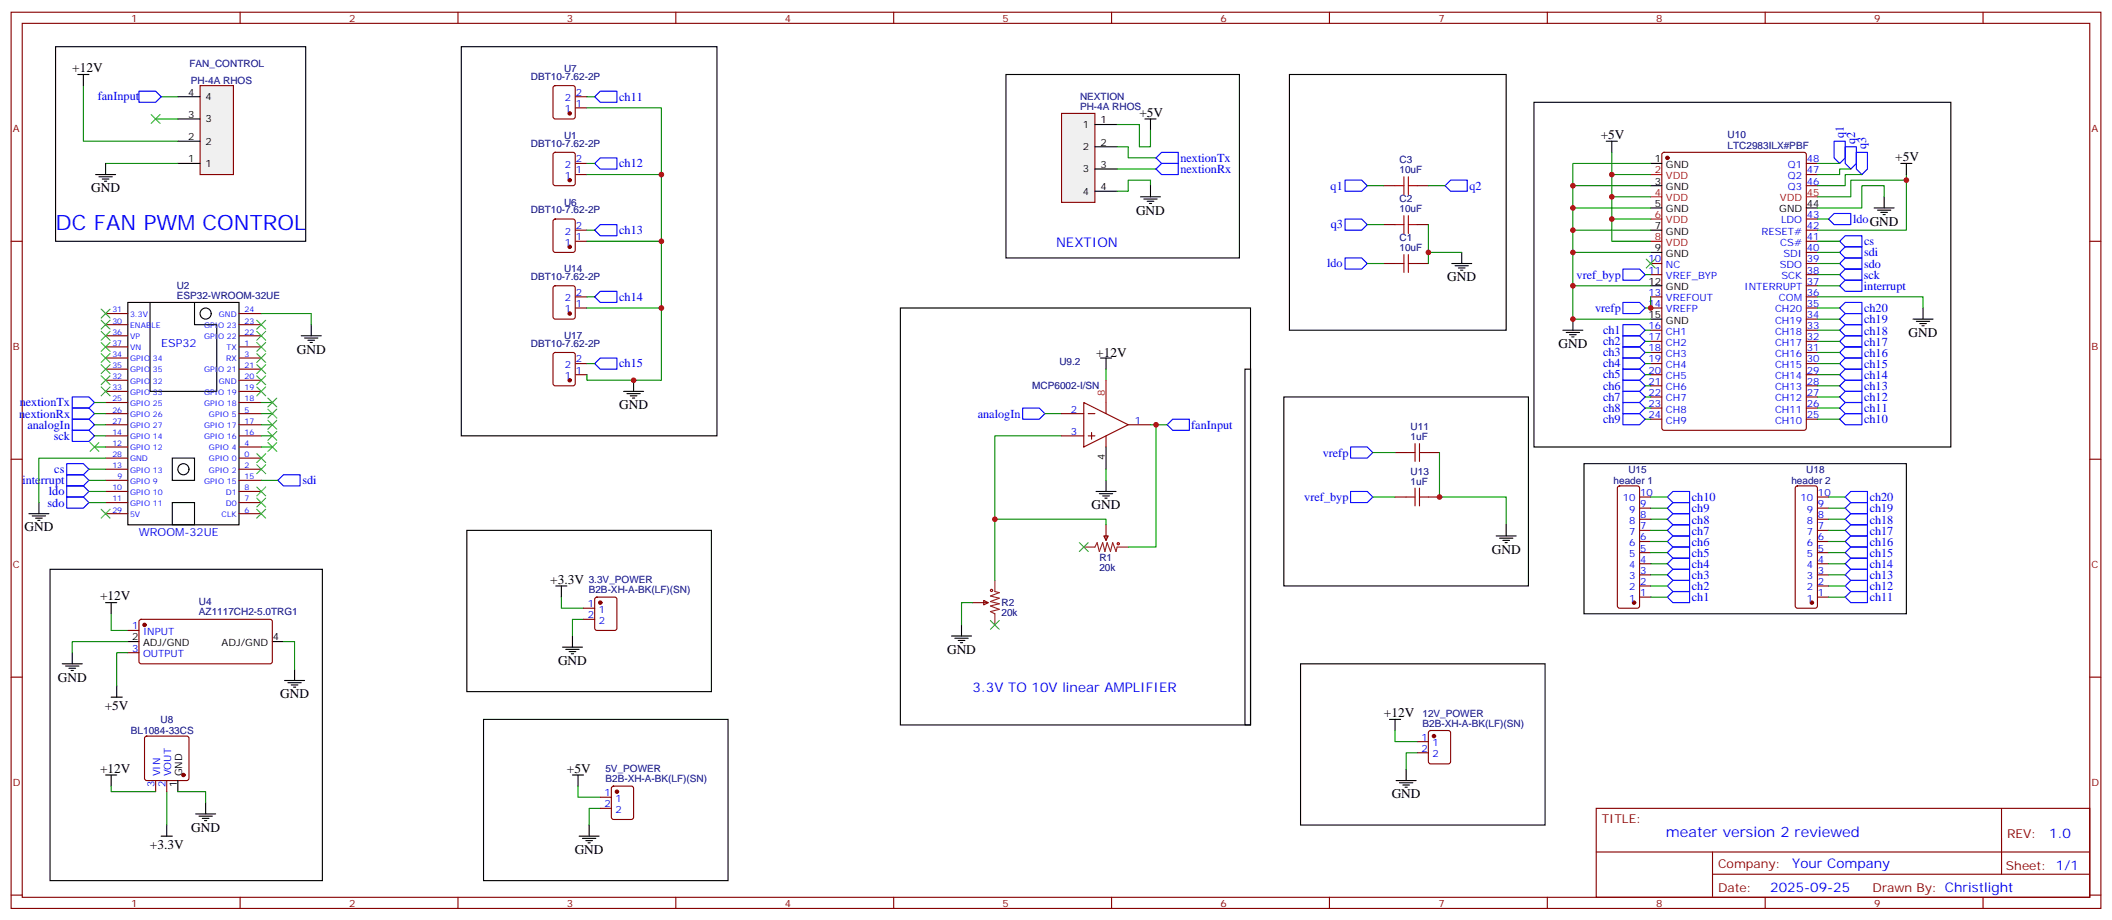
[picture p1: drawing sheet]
<svg xmlns="http://www.w3.org/2000/svg" width="670mm" height="292mm" viewBox="0 0 670 292" stroke-linecap="round" stroke-linejoin="round" font-family="sans-serif">
<g fill="none" stroke="#870000" stroke-width=".35">
<path d="M3.5 3.9h663.2v284.3h-663.2zM7.1 7.4h656.1v277.3h-656.1zM76.2 3.9v3.5M145.3 3.9v3.5M214.5 3.9v3.5M283.6 3.9v3.5M352.8 3.9v3.5M421.9 3.9v3.5M491.1 3.9v3.5M560.2 3.9v3.5M629.4 3.9v3.5M3.5 76.6h3.6"/>
<path d="M663.2 76.6h3.5M33.5 99.5h7.1M75.8 99.5h7.1M33.5 110.1h7.1M33.5 106.5h7.1M33.5 117.1h7.1M33.5 113.6h7.1M33.5 103h7.1M75.8 110.1h7.1M75.8 106.5h7.1M75.8 117.1h7.1M75.8 113.6h7.1"/>
<path d="M75.8 103h7.1M33.5 124.2h7.1M33.5 120.7h7.1M33.5 134.8h7.1M33.5 131.2h7.1M33.5 127.7h7.1M33.5 138.3h7.1M75.8 124.2h7.1M75.8 120.7h7.1M75.8 134.8h7.1M75.8 131.2h7.1M75.8 127.7h7.1"/>
<path d="M75.8 138.3h7.1M3.5 145.7h3.6M33.5 145.3h7.1M33.5 152.4h7.1M33.5 148.9h7.1M33.5 141.8h7.1M33.5 159.5h7.1M33.5 155.9h7.1M75.8 145.3h7.1M75.8 152.4h7.1M75.8 148.9h7.1M75.8 141.8h7.1"/>
<path d="M75.8 159.5h7.1M75.8 155.9h7.1M663.2 145.7h3.5M33.5 163h7.1M75.8 163h7.1M3.5 214.8h3.6M663.2 214.8h3.5M506.6 256.5h156.6v28.2h-156.6zM635.2 256.5v20.9M506.6 270.3h156.5M543.5 277.4h119.6M543.5 270.3v14.1"/>
<path d="M3.5 284h3.6M76.2 284.7v3.5M145.3 284.7v3.5M214.5 284.7v3.5M283.6 284.7v3.5M352.8 284.7v3.5M421.9 284.7v3.5M491.1 284.7v3.5M560.2 284.7v3.5M629.4 284.7v3.5M663.2 284h3.5"/>
</g>
<g fill="none" stroke="#000" stroke-width=".35">
<path d="M40.6 96h35.2v70.5h-35.2zM47.6 96v28.2h21.2v-21.2h-7.1v-7M54.7 145.3h7v7.1h-7zM54.7 159.5h7v7h-7z"/>
<circle cx="65.3" cy="99.5" r="1.76"/>
<circle cx="58.2" cy="148.9" r="1.76"/>
</g>
<path d="M336.9 36h10.6v28.2h-10.6z" fill="#f0f0f0" stroke="#870000" stroke-width=".35"/>
<path d="M319.3 23.6h74v58.2h-74zM347.5 39.5h7M363.4 37.7h3.5M365.1 37.7v3.6M347.5 46.6h7M347.5 53.6h7M365.1 58.9v3.5M347.5 60.7h7M361.9 62.4h6.4M363 63.1h4.2M364.1 63.9h2.1M364.8 64.6h.7" fill="none" stroke="#000" stroke-width=".35"/>
<path d="M49.4 37.7h7M354.5 39.5h7.1v7.1h3.5v-5.3M354.5 53.6h12.4M354.5 46.6h3.6v3.5h8.8M365.1 58.9v-1.7h-7v3.5h-3.6" fill="none" stroke="#008700" stroke-width=".35"/>
<path d="M366.9 53.6l1.8-1.7h5.2v3.5h-5.2zM366.9 50.1l1.8-1.8h5.2v3.6h-5.2z" fill="none" stroke="#00f" stroke-width=".35"/>
<path d="M63.5 27.2h10.6v28.2h-10.6z" fill="#f0f0f0" stroke="#870000" stroke-width=".35"/>
<g fill="none" stroke="#000" stroke-width=".35">
<path d="M17.6 14.8h79.4v61.8h-79.4zM24.7 23.6h3.5M26.5 23.6v3.6M56.4 37.7h7.1M56.4 30.7h7.1M409.2 23.6h68.8v81.2h-68.8zM486.8 32.5h132.3v109.3h-132.3zM30.3 55.4h6.4M31.4 56.1h4.2M32.5 56.8h2.1M33.2 57.5h.7M33.5 51.9v3.5"/>
<path d="M56.4 51.9h7.1M56.4 44.8h7.1M509.8 44.8h3.5M511.5 44.8v3.5M523.9 51.9h3.5M523.9 58.9h3.5M603.2 51.9h3.6M605 51.9v3.5M523.9 66h3.5M523.9 73h3.5M573.3 66h3.5M594.8 66h6.3"/>
<path d="M595.8 66.7h4.3M596.9 67.4h2.1M597.6 68.1h.7M598 62.4v3.6M285.8 97.7h111.1v132.3h-111.1zM460.7 83.6h6.4M461.8 84.3h4.2M462.8 85h2.2M463.5 85.7h.8M463.9 80.1v3.5M523.9 80.1h3.5M523.9 90.7h3.5"/>
<path d="M610.3 97.7v3.5M95.6 106.5h6.4M96.7 107.2h4.2M97.7 108h2.1M98.4 108.7h.7M98.8 103v3.5M349.2 113.6h3.6M351 113.6v3.5M395.1 117.1h1.8v112.9h-1.8zM496 104.8h6.4M497.1 105.5h4.2M498.1 106.2h2.1"/>
<path d="M498.8 106.9h.7M499.2 101.2v3.6M523.9 101.2h3.5M607.1 101.2h6.4M608.2 102h4.2M609.2 102.7h2.2M610 103.4h.7M197.9 124.2h6.4M199 124.9h4.2M200 125.6h2.1M200.7 126.3h.7M201.1 120.7v3.5"/>
<path d="M407.5 125.9h77.6v60h-77.6zM12.3 159.5v3.5M347.8 155.9h6.4M348.9 156.6h4.2M350 157.3h2.1M350.7 158h.7M351 141.8v7.1M351 152.4v3.5M502.7 147.1h102.3v47.6h-102.3zM9.2 163h6.3M10.2 163.7h4.3M11.3 164.4h2.1"/>
<path d="M12 165.1h.7M148.2 168.3h77.6v51.1h-77.6zM474.8 170h6.4M475.9 170.7h4.2M477 171.5h2.1M477.7 172.2h.7M478 166.5v3.5M15.9 180.6h86.4v98.8h-86.4zM33.5 191.2h3.5M35.3 191.2v3.5M176.4 185.9h3.5M178.2 185.9v3.5"/>
<path d="M305.2 198.3v3.5M19.8 210.6h6.3M20.8 211.3h4.2M21.9 212h2.1M22.6 212.7h.7M22.9 207.1v3.5M37 217.7v3.5M40.6 203.6h3.5M86.4 203.6h3.6M90.3 215.9h6.4M91.4 216.6h4.2M92.4 217.3h2.1"/>
<path d="M93.1 218h.7M93.5 212.4v3.5M178.5 205.3h6.4M179.6 206h4.2M180.6 206.7h2.1M181.3 207.4h.7M181.7 201.8v3.5M302 201.8h6.3M303 202.5h4.3M304.1 203.2h2.1M304.8 203.9h.7M412.7 210.6h77.7v51.2h-77.7z"/>
<path d="M35.3 221.2h3.5M153.5 228.2h77.6v51.2h-77.6zM441 228.2h3.5M442.7 228.2v3.6M33.5 245.9h3.5M35.3 245.9v3.5M56.4 247.7v3.5M62.1 258.2h6.3M63.1 258.9h4.3M64.2 259.6h2.1M65.3 254.7v3.5M181.7 245.9h3.5"/>
<path d="M183.4 245.9v3.5M443.1 247.7h6.3M444.1 248.4h4.3M445.2 249.1h2.1M445.9 249.8h.7M446.3 244.1v3.6M51.2 265.3h3.5M52.9 261.8v3.5M64.9 260.4h.7M183.8 265.3h6.3M184.9 266h4.2M185.9 266.7h2.1"/>
<path d="M186.6 267.4h.7M187 261.8v3.5"/>
</g>
<g fill="none" stroke="#008700" stroke-width=".35">
<path d="M26.5 27.2v17.6h29.9M51.2 30.7h5.2M186.3 34.2h23.6v86.5h-23.6v-1.8M186.3 30.7h2.4M33.5 51.9h22.9M186.3 51.9h2.4M186.3 55.4h23.6M433.9 58.9h5.3M453.3 58.9h5.3M499.2 58.9h24.7M511.5 48.3v7.1M523.9 51.9h-24.7v49.3h24.7"/>
<path d="M523.9 55.4h-12.4v7h12.4M576.8 51.9h7M587.4 53.6h-3.6v1.8h-7M590.9 55.4h-5.3v3.5h-8.8M605 55.4v17.6h-28.2M605 57.2h-17.6v5.2h-10.6M186.3 73h2.4M186.3 76.6h23.6M433.9 71.3h5.3M453.3 71.3v12.3M499.2 73h24.7M499.2 66h24.7"/>
<path d="M511.5 62.4v7.1h12.4M511.5 69.5v7.1h12.4M576.8 76.6h7M576.8 69.5h3.5M598 62.4v-3.5h-7.1v7.1h-14.1M82.9 99.5h15.9v3.5M186.3 97.7h23.6M186.3 94.2h2.4M433.9 83.6h5.3M453.3 80.1h10.6M499.2 90.7h24.7M499.2 80.1h24.7"/>
<path d="M522.1 87.1h1.8M523.9 94.2v3.5h-1.8M576.8 94.2h33.5v3.5M576.8 90.7h7M576.8 80.1h7M576.8 83.6h7M576.8 87.1h7M576.8 97.7h7M186.3 115.4h2.4M351 117.1v3.6M522.1 104.8h1.8M522.1 118.9h1.8"/>
<path d="M522.1 115.4h1.8M522.1 111.8h1.8M522.1 108.3h1.8M576.8 104.8h7M576.8 118.9h7M576.8 115.4h7M576.8 111.8h7M576.8 108.3h7M576.8 101.2h7M30 131.2h3.5M30 127.7h3.5M30 134.8h3.5"/>
<path d="M30 138.3h3.5M82.9 131.2h3.5M82.9 127.7h3.5M82.9 134.8h3.5M82.9 138.3h3.5M331.6 131.2h5.3M336.9 138.3h-21.2v45.9M365.1 134.8h5.3M366.9 134.8v38.8h-8.8M522.1 133h1.8M522.1 129.5h1.8M522.1 125.9h1.8"/>
<path d="M522.1 122.4h1.8M576.8 133h7M576.8 129.5h7M576.8 125.9h7M576.8 122.4h7M28.2 159.5h5.3M28.2 155.9h5.3M28.2 152.4h5.3M28.2 148.9h5.3M30 141.8h3.5M33.5 145.3h-21.2v14.2M82.9 141.8h3.5"/>
<path d="M82.9 152.4h5.3M351 148.9v3.5M435.7 157.7h7M435.7 143.6h7M456.8 143.6v14.1h21.2v8.8M523.9 157.7h5.3M580.3 157.7h5.3M315.7 164.7h35.3v1.8M523.9 161.2h5.3M523.9 164.7h5.3M523.9 168.3h5.3M523.9 171.8h5.3"/>
<path d="M523.9 175.3h5.3M523.9 178.9h5.3M580.3 161.2h5.3M580.3 164.7h5.3M580.3 168.3h5.3M580.3 171.8h5.3M580.3 175.3h5.3M580.3 178.9h5.3M35.3 194.7v5.3h5.3M178.2 189.4v3.6h7M185.2 196.5h-3.5v5.3M308.7 191.2h-3.5v7.1"/>
<path d="M523.9 182.4h5.3M523.9 185.9h5.3M523.9 189.4h5.3M580.3 182.4h5.3M580.3 185.9h5.3M580.3 189.4h5.3M40.6 203.6h-17.7v3.5M40.6 207.1h-3.6v10.6M90 203.6h3.5v8.8M442.7 231.8v3.5h7.1M449.8 238.8h-3.5v5.3M35.3 249.4v1.8h14.1"/>
<path d="M52.9 251.2v10.6M56.4 251.2h8.9v3.5M183.4 249.4v3.5h7.1M190.5 256.5h-3.5v5.3"/>
</g>
<g fill="none" stroke="#3c3" stroke-width=".35">
<path d="M48 36.3l2.8 2.9M50.8 36.3l-2.8 2.9M32.1 98.1l2.8 2.8M34.9 98.1l-2.8 2.8M522.5 82.2l2.8 2.8M525.3 82.2l-2.8 2.8M32.1 119.2l2.8 2.9M32.1 115.7l2.8 2.8M32.1 112.2l2.8 2.8M32.1 108.7l2.8 2.8M32.1 105.1l2.8 2.9M32.1 101.6l2.8 2.8"/>
<path d="M34.9 119.2l-2.8 2.9M34.9 115.7l-2.8 2.8M34.9 112.2l-2.8 2.8M34.9 108.7l-2.8 2.8M34.9 105.1l-2.8 2.9M34.9 101.6l-2.8 2.8M81.5 101.6l2.8 2.8M81.5 105.1l2.8 2.9M81.5 108.7l2.8 2.8M81.5 112.2l2.8 2.8M81.5 115.7l2.8 2.8M81.5 119.2l2.8 2.9"/>
<path d="M84.3 112.2l-2.8 2.8M84.3 101.6l-2.8 2.8M84.3 105.1l-2.8 2.9M84.3 108.7l-2.8 2.8M84.3 115.7l-2.8 2.8M84.3 119.2l-2.8 2.9M32.1 122.8l2.8 2.8M34.9 122.8l-2.8 2.8M81.5 122.8l2.8 2.8M84.3 122.8l-2.8 2.8M85 136.9l2.8 2.8M85 133.4l2.8 2.8"/>
<path d="M85 129.8l2.8 2.8M85 126.3l2.8 2.8M87.8 136.9l-2.8 2.8M87.8 133.4l-2.8 2.8M87.8 129.8l-2.8 2.8M87.8 126.3l-2.8 2.8M28.6 140.4l2.8 2.8M31.4 140.4l-2.8 2.8M81.5 158l2.8 2.9M81.5 154.5l2.8 2.8M81.5 147.5l2.8 2.8M81.5 143.9l2.8 2.9"/>
<path d="M84.3 158l-2.8 2.9M84.3 154.5l-2.8 2.8M84.3 147.5l-2.8 2.8M84.3 143.9l-2.8 2.9M85 140.4l2.8 2.8M87.8 140.4l-2.8 2.8M32.1 161.6l2.8 2.8M34.9 161.6l-2.8 2.8M81.5 161.6l2.8 2.8M84.3 161.6l-2.8 2.8M342.5 172.2l2.9 2.8M345.4 172.2l-2.9 2.8"/>
<path d="M314.3 196.9l2.8 2.8M317.1 196.9l-2.8 2.8"/>
</g>
<g fill="none" stroke="#00f" stroke-width=".35">
<path d="M44.1 28.9h5.3l1.8 1.8-1.8 1.8h-5.3zM188.7 30.7l1.8-1.8h5.3v3.6h-5.3zM188.7 51.9l1.8-1.8h5.3v3.5h-5.3zM426.9 57.2h5.3l1.7 1.7-1.7 1.8h-5.3zM458.6 58.9l1.8-1.7h5.3v3.5h-5.3zM582.1 44.8h3.5v5.3l-1.8 1.8-1.7-1.8zM585.6 46.6h3.5v5.3l-1.7 1.7-1.8-1.7zM589.1 48.3h3.6v5.3l-1.8 1.8-1.8-1.8zM188.7 73l1.8-1.7h5.3v3.5h-5.3zM426.9 69.5h5.3l1.7 1.8-1.7 1.7h-5.3zM580.3 69.5l1.8-1.8h5.3v3.6h-5.3zM583.8 76.6l1.8-1.8h5.3v3.5h-5.3z"/>
<path d="M188.7 94.2l1.8-1.8h5.3v3.6h-5.3zM426.9 81.8h5.3l1.7 1.8-1.7 1.8h-5.3zM515.1 85.4h5.2l1.8 1.7-1.8 1.8h-5.2zM515.1 96h5.2l1.8 1.7-1.8 1.8h-5.2zM583.8 83.6l1.8-1.8h5.3v3.6h-5.3zM583.8 80.1l1.8-1.8h5.3v3.5h-5.3zM583.8 87.1l1.8-1.7h5.3v3.5h-5.3zM583.8 90.7l1.8-1.8h5.3v3.5h-5.3zM583.8 97.7l1.8-1.7h5.3v3.5h-5.3zM190.5 113.6h5.3v3.5h-5.3l-1.8-1.7zM515.1 103h5.2l1.8 1.8-1.8 1.7h-5.2zM515.1 106.5h5.2l1.8 1.8-1.8 1.8h-5.2z"/>
<path d="M515.1 110.1h5.2l1.8 1.7-1.8 1.8h-5.2zM515.1 113.6h5.2l1.8 1.8-1.8 1.7h-5.2zM515.1 117.1h5.2l1.8 1.8-1.8 1.8h-5.2zM583.8 118.9l1.8-1.8h5.3v3.6h-5.3zM583.8 115.4l1.8-1.8h5.3v3.5h-5.3zM583.8 108.3l1.8-1.8h5.3v3.6h-5.3zM583.8 104.8l1.8-1.8h5.3v3.5h-5.3zM583.8 101.2l1.8-1.7h5.3v3.5h-5.3zM585.6 110.1h5.3v3.5h-5.3l-1.8-1.8zM22.9 125.9h5.3l1.8 1.8-1.8 1.8h-5.3zM22.9 129.5h5.3l1.8 1.7-1.8 1.8h-5.3zM22.9 133h5.3l1.8 1.8-1.8 1.7h-5.3z"/>
<path d="M22.9 136.5h5.3l1.8 1.8-1.8 1.8h-5.3zM324.6 129.5h5.2l1.8 1.7-1.8 1.8h-5.2zM370.4 134.8l1.8-1.8h5.3v3.5h-5.3zM515.1 120.7h5.2l1.8 1.7-1.8 1.8h-5.2zM515.1 124.2h5.2l1.8 1.7-1.8 1.8h-5.2zM515.1 127.7h5.2l1.8 1.8-1.8 1.7h-5.2zM515.1 131.2h5.2l1.8 1.8-1.8 1.8h-5.2zM583.8 133l1.8-1.8h5.3v3.6h-5.3zM583.8 129.5l1.8-1.8h5.3v3.5h-5.3zM583.8 125.9l1.8-1.7h5.3v3.5h-5.3zM583.8 122.4l1.8-1.7h5.3v3.5h-5.3zM21.2 147.1h5.3l1.7 1.8-1.7 1.7h-5.3z"/>
<path d="M21.2 150.6h5.3l1.7 1.8-1.7 1.8h-5.3zM21.2 154.2h5.3l1.7 1.7-1.7 1.8h-5.3zM21.2 157.7h5.3l1.7 1.8-1.7 1.7h-5.3zM88.2 152.4l1.8-1.8h5.2v3.6h-5.2zM428.6 141.8h5.3l1.8 1.8-1.8 1.7h-5.3zM428.6 155.9h5.3l1.8 1.8-1.8 1.8h-5.3zM529.2 157.7l1.7-1.8h5.3v3.6h-5.3zM585.6 157.7l1.8-1.8h5.3v3.6h-5.3zM529.2 178.9l1.7-1.8h5.3v3.5h-5.3zM529.2 175.3l1.7-1.7h5.3v3.5h-5.3zM529.2 171.8l1.7-1.8h5.3v3.6h-5.3zM529.2 168.3l1.7-1.8h5.3v3.5h-5.3z"/>
<path d="M529.2 164.7l1.7-1.7h5.3v3.5h-5.3zM529.2 161.2l1.7-1.7h5.3v3.5h-5.3zM585.6 178.9l1.8-1.8h5.3v3.5h-5.3zM585.6 175.3l1.8-1.7h5.3v3.5h-5.3zM585.6 171.8l1.8-1.8h5.3v3.6h-5.3zM585.6 168.3l1.8-1.8h5.3v3.5h-5.3zM585.6 164.7l1.8-1.7h5.3v3.5h-5.3zM585.6 161.2l1.8-1.7h5.3v3.5h-5.3zM529.2 189.4l1.7-1.7h5.3v3.5h-5.3zM529.2 185.9l1.7-1.7h5.3v3.5h-5.3zM529.2 182.4l1.7-1.8h5.3v3.6h-5.3zM585.6 189.4l1.8-1.7h5.3v3.5h-5.3z"/>
<path d="M585.6 185.9l1.8-1.7h5.3v3.5h-5.3zM585.6 182.4l1.8-1.8h5.3v3.6h-5.3z"/>
</g>
<g fill="none" stroke="#870000" stroke-width=".35">
<path d="M175.7 27.4l.5-.2h5.7l.6 .4 .1 9.4-.5 .7h-5.9l-.6-.4-.1-9.4zM182.7 34.2h3.6M182.7 30.7h3.6M175.7 48.5l.5-.2h5.7l.6 .5 .1 9.4-.5 .7h-5.9l-.6-.4-.1-9.5zM182.7 55.4h3.6M182.7 51.9h3.6M439.2 58.9h3.5M449.8 58.9h3.5M527.6 48.5l.5-.2h44.5l.6 .5 .1 87-.5 .7h-44.7l-.6-.4-.1-87.1zM573.3 55.4h3.5M573.3 51.9h3.5M573.3 58.9h3.5"/>
<path d="M175.7 69.7l.5-.2h5.7l.6 .4 .1 9.5-.5 .6-5.9 .1-.6-.5-.1-9.4zM182.7 76.6h3.6M182.7 73h3.6M439.2 71.3h3.5M449.8 71.3h3.5M573.3 76.6h3.5M573.3 73h3.5M573.3 69.5h3.5M175.7 90.9l.5-.2h5.7l.6 .4 .1 9.4-.5 .7h-5.9l-.6-.4-.1-9.4zM182.7 97.7h3.6M182.7 94.2h3.6M439.2 83.6h3.5"/>
<path d="M449.8 83.6h3.5M523.9 97.7h3.5M523.9 94.2h3.5M523.9 83.6h3.5M523.9 87.1h3.5M573.3 97.7h3.5M573.3 94.2h3.5M573.3 83.6h3.5M573.3 87.1h3.5M573.3 90.7h3.5M573.3 80.1h3.5M175.7 112l.5-.2h5.7l.6 .5 .1 9.4-.5 .7h-5.9l-.6-.4-.1-9.5z"/>
<path d="M182.7 118.9h3.6M182.7 115.4h3.6M523.9 118.9h3.5M523.9 115.4h3.5M523.9 104.8h3.5M523.9 108.3h3.5M523.9 111.8h3.5M573.3 118.9h3.5M573.3 115.4h3.5M573.3 104.8h3.5M573.3 108.3h3.5M573.3 111.8h3.5"/>
<path d="M573.3 101.2h3.5M336.9 131.2h7.1M336.9 138.3h7.1M344 127.7l14.1 7.1-14.1 7zM345.4 131.2h2.1M345.4 138.3h2.1M346.4 137.2v2.1M351 127.7v3.5M351 138.3v3.5M358.1 134.8h7M523.9 122.4h3.5M523.9 125.9h3.5"/>
<path d="M523.9 129.5h3.5M523.9 133h3.5M573.3 122.4h3.5M573.3 125.9h3.5M573.3 129.5h3.5M573.3 133h3.5M442.7 143.6h3.6M442.7 157.7h3.6M453.3 143.6h3.5M453.3 157.7h3.5M513.5 154.4l.5-.2h5.6l.5 .2 .2 .5v37.4l-.2 .5-.5 .2h-5.6l-.5-.3-.2-.4v-37.4zM520.3 157.7h3.6"/>
<path d="M570 154.4l.4-.2h5.7l.5 .2 .2 .5v37.4l-.2 .5-.5 .2h-5.7l-.5-.3-.2-.4v-37.4zM576.8 157.7h3.5M350.3 170h1.4l-.7 1.5zM351 166.5v5M520.3 178.9h3.6M520.3 175.3h3.6M520.3 171.8h3.6M520.3 168.3h3.6M520.3 164.7h3.6M520.3 161.2h3.6M576.8 178.9h3.5M576.8 175.3h3.5"/>
<path d="M576.8 171.8h3.5M576.8 168.3h3.5M576.8 164.7h3.5M576.8 161.2h3.5M44.3 196.7l.5-.2 41.2 .1 .4 .6v13l-.7 .4-41.2-.1-.4-.6v-12.7zM185.2 193h3.5M185.2 196.5h3.5M189 189.6l.4-.2h5.7l.6 .5 .1 9.4-.5 .7h-5.9l-.6-.4-.1-9.5zM308.7 191.2h4.9M312.2 190.5l1.4 .7-1.4 .7zM520.3 189.4h3.6M520.3 185.9h3.6"/>
<path d="M520.3 182.4h3.6M576.8 189.4h3.5M576.8 185.9h3.5M576.8 182.4h3.5M40.6 207.1h3.5M40.6 200h3.5M46.1 233.7l.5-.2h12.7l.5 .2 .2 .5v12.7l-.3 .5-.4 .3h-12.7l-.5-.3-.2-.5v-12.7zM449.8 235.3h3.5M449.8 238.8h3.5M453.6 232l.4-.2h5.7l.6 .4 .1 9.5-.5 .6-5.9 .1-.6-.5-.1-9.4zM49.4 247.7v3.5M52.9 247.7v3.5"/>
<path d="M190.5 252.9h3.5M190.5 256.5h3.5M194.3 249.6l.4-.2h5.7l.6 .4 .1 9.5-.5 .6-5.9 .1-.6-.5-.1-9.4z"/>
</g>
<g fill="#870000" stroke="#870000" stroke-width=".35">
<circle cx="180.8" cy="36" r=".53"/>
<circle cx="455.1" cy="233.5" r=".53"/>
<circle cx="180.8" cy="57.2" r=".53"/>
<circle cx="180.8" cy="78.3" r=".53"/>
<circle cx="180.8" cy="99.5" r=".53"/>
<circle cx="180.8" cy="120.7" r=".53"/>
<circle cx="45.9" cy="198.3" r=".53"/>
<circle cx="58.2" cy="245.9" r=".53"/>
<circle cx="529.2" cy="50.1" r=".53"/>
<circle cx="518.6" cy="191.2" r=".53"/>
<circle cx="575" cy="191.2" r=".53"/>
<circle cx="190.5" cy="191.2" r=".53"/>
<circle cx="195.8" cy="251.2" r=".53"/>
</g>
<g fill="none" stroke="#a10000" stroke-width=".35">
<path d="M442.7 58.9h2.9M445.6 56.1v5.6M447 56.1v5.6M447 58.9h2.8M442.7 71.3h2.9M445.6 68.4v5.7M447 68.4v5.7M447 71.3h2.8M442.7 83.6h2.9M445.6 80.8v5.6M447 83.6h2.8M447 80.8v5.6"/>
<path d="M446.3 143.6h2.8M446.3 157.7h2.8M449.1 140.8v5.6M449.1 154.9v5.6M450.5 140.8v5.6M450.5 154.9v5.6M450.5 143.6h2.8M450.5 157.7h2.8"/>
<circle cx="354.9" cy="172.5" r=".35"/>
<circle cx="314.7" cy="187.3" r=".35"/>
</g>
<path d="M344 173.6h3.5l.7-1.4 .7 2.8 1.1-2.8 .7 2.8 .7-2.8 1 2.8 .7-2.8 1.1 2.8 .3-1.4h3.6M315.7 184.2v3.5l1.4 .3-2.8 1.1 2.8 .7-2.8 1.1 2.8 .7-2.8 .7 2.8 1-2.8 .7 1.4 .7v3.6" fill="none" stroke="#8c2424" stroke-width=".35"/>
<path d="M523.9 55.4h3.5M523.9 62.4h3.5M523.9 69.5h3.5M523.9 76.6h3.5M573.3 62.4h3.5M351 120.7v7" fill="none" stroke="#f00" stroke-width=".35"/>
<g fill="#c00">
<circle cx="366.9" cy="134.8" r=".88"/>
<circle cx="315.7" cy="164.7" r=".88"/>
<circle cx="511.5" cy="62.4" r=".88"/>
<circle cx="511.5" cy="69.5" r=".88"/>
<circle cx="511.5" cy="55.4" r=".88"/>
<circle cx="605" cy="57.1" r=".88"/>
<circle cx="453.3" cy="80.1" r=".88"/>
<circle cx="523.9" cy="97.7" r=".88"/>
<circle cx="456.8" cy="157.7" r=".88"/>
<circle cx="499.2" cy="101.2" r=".88"/>
<circle cx="499.2" cy="58.9" r=".88"/>
<circle cx="499.2" cy="66" r=".88"/>
<circle cx="499.2" cy="73" r=".88"/>
<circle cx="499.2" cy="80.1" r=".88"/>
<circle cx="499.2" cy="90.7" r=".88"/>
<circle cx="209.9" cy="55.4" r=".88"/>
<circle cx="209.9" cy="76.6" r=".88"/>
<circle cx="209.9" cy="97.7" r=".88"/>
<circle cx="201.1" cy="120.6" r=".88"/>
</g>
<path d="M146.4 14.8h81.1v123.5h-81.1z" fill="none" stroke="#000" stroke-width=".35"/>
<text font-size="6.7" fill="#00f" x="17.6" y="73">DC FAN PWM CONTROL</text>
<text font-size="4.6" fill="#00f" x="528.7" y="265.5">meater version 2 reviewed</text>
<g font-size="4.2">
<text x="22.9" y="22.9">+12V</text>
<text x="361.6" y="37">+5V</text>
<text x="508" y="44.1">+5V</text>
<text x="601.5" y="51.2">+5V</text>
<text x="28.9" y="61">GND</text>
<text x="360.5" y="68.1">GND</text>
<text x="459.3" y="89.3">GND</text>
<text x="605.7" y="106.9">GND</text>
<text x="94.2" y="112.2">GND</text>
<text x="347.9" y="113.3">+12V</text>
<text x="494.6" y="110.4">GND</text>
<text x="196.5" y="129.8">GND</text>
<text x="346.4" y="161.6">GND</text>
<text x="7.8" y="168.6">GND</text>
<text x="473.4" y="175.7">GND</text>
<text x="174.6" y="185.2">+3.3V</text>
<text x="31.7" y="190.5">+12V</text>
<text x="300.6" y="207.4">GND</text>
<text x="177.1" y="211">GND</text>
<text x="18.3" y="216.3">GND</text>
<text x="88.9" y="221.5">GND</text>
<text x="33.3" y="225.1">+5V</text>
<text x="439.2" y="227.5">+12V</text>
<text x="31.7" y="245.2">+12V</text>
<text x="179.9" y="245.2">+5V</text>
<text x="441.7" y="253.3">GND</text>
<text x="60.7" y="263.9">GND</text>
<text x="47.5" y="269.2">+3.3V</text>
<text x="182.4" y="270.9">GND</text>
</g>
<g font-size="4.2" fill="#00f">
<text x="335.1" y="78.3">NEXTION</text>
<text x="308.7" y="219.4">3.3V TO 10V linear AMPLIFIER</text>
<text x="650.4" y="265.7">1.0</text>
<text x="568.8" y="275.3">Your Company</text>
<text x="561.8" y="283.1">2025-09-25</text>
</g>
<g font-size="3.9" fill="#00f">
<text x="31" y="31.8">fanInput</text>
<text x="196.5" y="31.9">ch11</text>
<text x="585.2" y="43.9" transform="rotate(-90 585.2 43.9)">q1</text>
<text x="588.7" y="45.7" transform="rotate(-90 588.7 45.7)">q2</text>
<text x="592.3" y="47.4" transform="rotate(-90 592.3 47.4)">q3</text>
<text x="196.5" y="53.1">ch12</text>
<text x="374.6" y="51.4">nextionTx</text>
<text x="374.6" y="54.9">nextionRx</text>
<text x="422.3" y="60.1">q1</text>
<text x="466.4" y="60.2">q2</text>
<text x="588.1" y="70.8">ldoGND</text>
<text x="196.5" y="74.2">ch13</text>
<text x="422.4" y="72.4">q3</text>
<text x="591.6" y="77.9">cs</text>
<text x="591.6" y="81.4">sdi</text>
<text x="421.2" y="84.8">ldo</text>
<text x="500.4" y="88.4">vref_byp</text>
<text x="591.5" y="88.4">sck</text>
<text x="591.6" y="84.9">sdo</text>
<text x="196.5" y="95.4">ch14</text>
<text x="591.5" y="92">interrupt</text>
<text x="506.2" y="98.9">vrefp</text>
<text x="591.6" y="99.1">ch20</text>
<text x="508.8" y="106">ch1</text>
<text x="591.6" y="106.1">ch18</text>
<text x="591.6" y="102.6">ch19</text>
<text x="508.8" y="109.5">ch2</text>
<text x="508.8" y="113">ch3</text>
<text x="591.6" y="113.2">ch16</text>
<text x="591.6" y="109.7">ch17</text>
<text x="196.5" y="116.6">ch15</text>
<text x="508.8" y="116.5">ch4</text>
<text x="591.6" y="116.7">ch15</text>
<text x="508.8" y="120.1">ch5</text>
<text x="508.8" y="123.6">ch6</text>
<text x="591.6" y="123.8">ch13</text>
<text x="591.6" y="120.2">ch14</text>
<text x="6.3" y="128.9">nextionTx</text>
<text x="508.8" y="127.1">ch7</text>
<text x="508.8" y="130.6">ch8</text>
<text x="591.6" y="130.8">ch11</text>
<text x="591.6" y="127.3">ch12</text>
<text x="6.1" y="132.5">nextionRx</text>
<text x="8.7" y="136">analogIn</text>
<text x="310.3" y="132.5">analogIn</text>
<text x="378" y="136.1">fanInput</text>
<text x="508.8" y="134.2">ch9</text>
<text x="591.6" y="134.4">ch10</text>
<text x="17.1" y="139.5">sck</text>
<text x="419.8" y="144.8">vrefp</text>
<text x="7.1" y="153.7">interrupt</text>
<text x="17.2" y="150.1">cs</text>
<text x="96" y="153.7">sdi</text>
<text x="15.1" y="160.7">sdo</text>
<text x="15.5" y="157.2">ldo</text>
<text x="413.9" y="159">vref_byp</text>
<text x="536.9" y="159.1">ch10</text>
<text x="593.4" y="159.1">ch20</text>
<text x="536.9" y="166.1">ch8</text>
<text x="536.9" y="162.6">ch9</text>
<text x="593.4" y="166.1">ch18</text>
<text x="593.4" y="162.6">ch19</text>
<text x="536.9" y="173.2">ch6</text>
<text x="536.9" y="169.6">ch7</text>
<text x="593.4" y="173.2">ch16</text>
<text x="593.4" y="169.6">ch17</text>
<text x="536.9" y="176.7">ch5</text>
<text x="593.4" y="176.7">ch15</text>
<text x="536.9" y="183.7">ch3</text>
<text x="536.9" y="180.2">ch4</text>
<text x="593.4" y="183.7">ch13</text>
<text x="593.4" y="180.2">ch14</text>
<text x="536.9" y="190.7">ch1</text>
<text x="536.9" y="187.3">ch2</text>
<text x="593.4" y="190.8">ch11</text>
<text x="593.4" y="187.3">ch12</text>
</g>
<g font-size="3.9" fill="#800">
<text x="508.4" y="261.1">TITLE:</text>
<text x="637" y="265.7">REV:</text>
<text x="545.3" y="275.3">Company:</text>
<text x="636.6" y="275.9">Sheet: 1/1</text>
<text x="545.3" y="282.9">Date:</text>
<text x="594.3" y="283">Drawn By: Christlight</text>
</g>
<g font-size="3.5" fill="#00f">
<text x="51.2" y="110.1">ESP32</text>
<text x="44.1" y="170">WROOM-32UE</text>
</g>
<g font-size="3.2" fill="#800">
<text x="41.6" y="6.9">1</text>
<text x="110.8" y="6.9">2</text>
<text x="179.9" y="6.9">3</text>
<text x="249.1" y="6.9">4</text>
<text x="318.2" y="6.9">5</text>
<text x="387.3" y="6.9">6</text>
<text x="456.5" y="6.9">7</text>
<text x="525.6" y="6.9">8</text>
<text x="594.8" y="6.9">9</text>
<text x="4.1" y="42">A</text>
<text x="663.8" y="42">A</text>
<text x="4.1" y="111.1">B</text>
<text x="663.8" y="111.1">B</text>
<text x="4.1" y="180.3">C</text>
<text x="663.8" y="180.3">C</text>
<text x="4.1" y="249.4">D</text>
<text x="663.8" y="249.4">D</text>
<text x="41.6" y="287.7">1</text>
<text x="110.8" y="287.7">2</text>
<text x="179.9" y="287.7">3</text>
<text x="249.1" y="287.7">4</text>
<text x="318.2" y="287.7">5</text>
<text x="387.3" y="287.7">6</text>
<text x="456.5" y="287.7">7</text>
<text x="525.6" y="287.7">8</text>
<text x="594.8" y="287.7">9</text>
</g>
<g font-size="3.2" fill="#000080">
<text x="60.2" y="21.2">FAN_CONTROL</text>
<text x="179" y="22.9">U7</text>
<text x="60.6" y="26.5">PH-4A RHOS</text>
<text x="168.5" y="25.4">DBT10-7.62-2P</text>
<text x="342.8" y="34.7">PH-4A RHOS</text>
<text x="342.8" y="31.6">NEXTION</text>
<text x="168.5" y="46.6">DBT10-7.62-2P</text>
<text x="179" y="44.1">U1</text>
<text x="548.3" y="47.1">LTC2983ILX#PBF</text>
<text x="548.3" y="43.9">U10</text>
<text x="444.2" y="51.9">C3</text>
<text x="444.2" y="55">10uF</text>
<text x="179" y="65.3">U6</text>
<text x="444.2" y="64.2">C2</text>
<text x="168.5" y="67.7">DBT10-7.62-2P</text>
<text x="444.2" y="67.4">10uF</text>
<text x="444.2" y="76.6">C1</text>
<text x="444.2" y="79.7">10uF</text>
<text x="168.5" y="88.9">DBT10-7.62-2P</text>
<text x="179" y="86.4">U14</text>
<text x="56.1" y="94.9">ESP32-WROOM-32UE</text>
<text x="56.1" y="91.7">U2</text>
<text x="179" y="107.6">U17</text>
<text x="168.5" y="110.1">DBT10-7.62-2P</text>
<text x="336.2" y="115.7">U9.2</text>
<text x="327.6" y="123.5">MCP6002-I/SN</text>
<text x="447.7" y="136.5">U11</text>
<text x="447.7" y="139.7">1uF</text>
<text x="447.7" y="153.8">1uF</text>
<text x="447.7" y="150.6">U13</text>
<text x="512.1" y="153.5">header 1</text>
<text x="516.8" y="150">U15</text>
<text x="568.5" y="153.5">header 2</text>
<text x="573.2" y="150">U18</text>
<text x="348.9" y="178">R1</text>
<text x="186.9" y="185">3.3V_POWER</text>
<text x="348.9" y="181.1">20k</text>
<text x="186.9" y="188.3">B2B-XH-A-BK(LF)(SN)</text>
<text x="63.1" y="195.2">AZ1117CH2-5.0TRG1</text>
<text x="63.1" y="192.1">U4</text>
<text x="317.9" y="195.5">20k</text>
<text x="317.9" y="192.4">R2</text>
<text x="451.4" y="227.4">12V_POWER</text>
<text x="41.6" y="232.9">BL1084-33CS</text>
<text x="51" y="229.3">U8</text>
<text x="451.4" y="230.6">B2B-XH-A-BK(LF)(SN)</text>
<text x="192.1" y="245">5V_POWER</text>
<text x="192.1" y="248.2">B2B-XH-A-BK(LF)(SN)</text>
</g>
<g font-size="3.2">
<text x="59.7" y="30.3">4</text>
<text x="65.3" y="31.8">4</text>
<text x="59.7" y="37.4">3</text>
<text x="65.3" y="38.8">3</text>
<text x="343.7" y="40.6">1</text>
<text x="349.2" y="39.2">1</text>
<text x="59.7" y="44.5">2</text>
<text x="65.3" y="45.9">2</text>
<text x="343.7" y="47.6">2</text>
<text x="349.2" y="46.2">2</text>
<text x="59.7" y="51.5">1</text>
<text x="65.3" y="52.9">1</text>
<text x="349.2" y="53.3">3</text>
<text x="525.2" y="51.5">1</text>
<text x="528.7" y="53.3">GND</text>
<text x="343.7" y="54.7">3</text>
<text x="525.2" y="58.6">3</text>
<text x="343.7" y="61.7">4</text>
<text x="349.2" y="60.3">4</text>
<text x="525.2" y="65.6">5</text>
<text x="528.7" y="60.3">GND</text>
<text x="573.4" y="65.6">44</text>
<text x="528.7" y="67.4">GND</text>
<text x="564.7" y="67.4">GND</text>
<text x="525.2" y="72.7">7</text>
<text x="528.7" y="74.4">GND</text>
<text x="525.2" y="79.7">9</text>
<text x="528.7" y="81.5">GND</text>
<text x="523.2" y="90.3">12</text>
<text x="528.7" y="92.1">GND</text>
<text x="523.2" y="100.9">15</text>
<text x="528.7" y="102.7">GND</text>
<text x="350.7" y="145.9" transform="rotate(-90 350.7 145.9)">4</text>
<text x="41.9" y="203.2">2</text>
<text x="86.6" y="203.2">4</text>
<text x="45.4" y="205">ADJ/GND</text>
<text x="70.3" y="205">ADJ/GND</text>
<text x="56.1" y="249.8" transform="rotate(-90 56.1 249.8)">1</text>
<text x="57.9" y="246.3" transform="rotate(-90 57.9 246.3)">GND</text>
</g>
<g font-size="3.2" fill="#00f">
<text x="179.2" y="35.6">1</text>
<text x="179.2" y="32.1">2</text>
<text x="182.7" y="33.9">1</text>
<text x="182.7" y="30.3">2</text>
<text x="179.2" y="53.3">2</text>
<text x="182.7" y="51.5">2</text>
<text x="567.4" y="53.3">Q1</text>
<text x="573.4" y="51.5">48</text>
<text x="179.2" y="56.8">1</text>
<text x="182.7" y="55">1</text>
<text x="567.4" y="56.8">Q2</text>
<text x="573.4" y="58.6">46</text>
<text x="573.4" y="55">47</text>
<text x="567.4" y="60.3">Q3</text>
<text x="565.2" y="70.9">LDO</text>
<text x="573.4" y="69.1">43</text>
<text x="179.2" y="78">1</text>
<text x="179.2" y="74.4">2</text>
<text x="182.7" y="76.2">1</text>
<text x="182.7" y="72.7">2</text>
<text x="559" y="74.4">RESET#</text>
<text x="565" y="78">CS#</text>
<text x="573.4" y="76.2">41</text>
<text x="573.4" y="72.7">42</text>
<text x="523.2" y="83.3">10</text>
<text x="566" y="81.5">SDI</text>
<text x="573.4" y="83.3">39</text>
<text x="573.4" y="79.7">40</text>
<text x="523.2" y="86.8">11</text>
<text x="528.7" y="85">NC</text>
<text x="528.7" y="88.5">VREF_BYP</text>
<text x="564.8" y="85">SDO</text>
<text x="565.4" y="88.5">SCK</text>
<text x="573.4" y="86.8">38</text>
<text x="179.2" y="95.6">2</text>
<text x="182.7" y="93.8">2</text>
<text x="523.2" y="93.8">13</text>
<text x="528.7" y="95.6">VREFOUT</text>
<text x="553.7" y="92.1">INTERRUPT</text>
<text x="564.6" y="95.6">COM</text>
<text x="573.4" y="93.8">36</text>
<text x="573.4" y="90.3">37</text>
<text x="179.2" y="99.1">1</text>
<text x="182.7" y="97.4">1</text>
<text x="523.2" y="97.4">14</text>
<text x="528.7" y="99.1">VREFP</text>
<text x="563.3" y="99.1">CH20</text>
<text x="573.4" y="100.9">34</text>
<text x="573.4" y="97.4">35</text>
<text x="523.2" y="104.4">16</text>
<text x="523.2" y="108">17</text>
<text x="528.7" y="106.2">CH1</text>
<text x="563.3" y="106.2">CH18</text>
<text x="563.3" y="102.7">CH19</text>
<text x="573.4" y="108">32</text>
<text x="573.4" y="104.4">33</text>
<text x="523.2" y="111.5">18</text>
<text x="528.7" y="109.7">CH2</text>
<text x="528.7" y="113.2">CH3</text>
<text x="563.3" y="113.2">CH16</text>
<text x="563.3" y="109.7">CH17</text>
<text x="573.4" y="111.5">31</text>
<text x="179.2" y="116.8">2</text>
<text x="182.7" y="118.5">1</text>
<text x="182.7" y="115">2</text>
<text x="523.2" y="115">19</text>
<text x="523.2" y="118.5">20</text>
<text x="528.7" y="116.8">CH4</text>
<text x="563.3" y="116.8">CH15</text>
<text x="573.4" y="118.5">29</text>
<text x="573.4" y="115">30</text>
<text x="179.2" y="120.3">1</text>
<text x="523.2" y="122.1">21</text>
<text x="523.2" y="125.6">22</text>
<text x="528.7" y="120.3">CH5</text>
<text x="528.7" y="123.8">CH6</text>
<text x="563.3" y="123.8">CH13</text>
<text x="563.3" y="120.3">CH14</text>
<text x="573.4" y="125.6">27</text>
<text x="573.4" y="122.1">28</text>
<text x="339.8" y="130.9">2</text>
<text x="523.2" y="129.1">23</text>
<text x="528.7" y="127.4">CH7</text>
<text x="528.7" y="130.9">CH8</text>
<text x="563.3" y="130.9">CH11</text>
<text x="563.3" y="127.4">CH12</text>
<text x="573.4" y="129.1">26</text>
<text x="339.8" y="137.9">3</text>
<text x="360.2" y="134.4">1</text>
<text x="523.2" y="132.6">24</text>
<text x="528.7" y="134.4">CH9</text>
<text x="563.3" y="134.4">CH10</text>
<text x="573.4" y="132.6">25</text>
<text x="515" y="159.1">10</text>
<text x="520.5" y="160.9">9</text>
<text x="520.5" y="157.3">10</text>
<text x="571.5" y="159.1">10</text>
<text x="577" y="160.9">9</text>
<text x="577" y="157.3">10</text>
<text x="517" y="166.2">8</text>
<text x="517" y="162.6">9</text>
<text x="520.5" y="167.9">7</text>
<text x="520.5" y="164.4">8</text>
<text x="573.5" y="166.2">8</text>
<text x="573.5" y="162.6">9</text>
<text x="577" y="167.9">7</text>
<text x="577" y="164.4">8</text>
<text x="517" y="173.2">6</text>
<text x="517" y="169.7">7</text>
<text x="520.5" y="171.5">6</text>
<text x="573.5" y="173.2">6</text>
<text x="573.5" y="169.7">7</text>
<text x="577" y="171.5">6</text>
<text x="517" y="176.7">5</text>
<text x="520.5" y="178.5">4</text>
<text x="520.5" y="175">5</text>
<text x="573.5" y="176.7">5</text>
<text x="577" y="178.5">4</text>
<text x="577" y="175">5</text>
<text x="517" y="183.8">3</text>
<text x="517" y="180.3">4</text>
<text x="520.5" y="185.6">2</text>
<text x="520.5" y="182">3</text>
<text x="573.5" y="183.8">3</text>
<text x="573.5" y="180.3">4</text>
<text x="577" y="185.6">2</text>
<text x="577" y="182">3</text>
<text x="517" y="190.9">1</text>
<text x="517" y="187.3">2</text>
<text x="520.5" y="189.1">1</text>
<text x="573.5" y="190.9">1</text>
<text x="573.5" y="187.3">2</text>
<text x="577" y="189.1">1</text>
<text x="186.5" y="192.6">1</text>
<text x="186.5" y="196.1">2</text>
<text x="190" y="194.4">1</text>
<text x="190" y="197.9">2</text>
<text x="41.9" y="199.7">1</text>
<text x="45.4" y="201.4">INPUT</text>
<text x="41.9" y="206.7">3</text>
<text x="45.4" y="208.5">OUTPUT</text>
<text x="451.1" y="235">1</text>
<text x="451.1" y="238.5">2</text>
<text x="454.6" y="236.7">1</text>
<text x="454.6" y="240.2">2</text>
<text x="49" y="249.8" transform="rotate(-90 49 249.8)">3</text>
<text x="50.8" y="246.3" transform="rotate(-90 50.8 246.3)">VIN</text>
<text x="52.6" y="249.8" transform="rotate(-90 52.6 249.8)">2</text>
<text x="54.3" y="246.3" transform="rotate(-90 54.3 246.3)">VOUT</text>
<text x="191.8" y="252.6">1</text>
<text x="191.8" y="256.1">2</text>
<text x="195.3" y="254.4">1</text>
<text x="195.3" y="257.9">2</text>
</g>
<g font-size="3.2" fill="#f00">
<text x="525.2" y="55">2</text>
<text x="528.7" y="56.8">VDD</text>
<text x="525.2" y="62.1">4</text>
<text x="528.7" y="63.9">VDD</text>
<text x="564.9" y="63.9">VDD</text>
<text x="573.4" y="62.1">45</text>
<text x="525.2" y="69.1">6</text>
<text x="528.7" y="70.9">VDD</text>
<text x="525.2" y="76.2">8</text>
<text x="528.7" y="78">VDD</text>
<text x="350.7" y="125.6" transform="rotate(-90 350.7 125.6)">8</text>
</g>
<g font-size="2.5" fill="#00f">
<text x="35.7" y="99.1">31</text>
<text x="41.3" y="100.5">3.3V</text>
<text x="69.5" y="100.5">GND</text>
<text x="77.6" y="99.1">24</text>
<text x="35.7" y="106.2">36</text>
<text x="35.7" y="102.7">30</text>
<text x="41.3" y="107.6">VP</text>
<text x="41.3" y="104.1">ENABLE</text>
<text x="64.8" y="104.1">GPIO 23</text>
<text x="64.8" y="107.6">GPIO 22</text>
<text x="77.6" y="102.7">23</text>
<text x="77.6" y="106.2">22</text>
<text x="35.7" y="109.7">37</text>
<text x="35.7" y="113.2">34</text>
<text x="41.3" y="111.1">VN</text>
<text x="71.9" y="111.1">TX</text>
<text x="77.6" y="113.2">3</text>
<text x="77.6" y="109.7">1</text>
<text x="35.7" y="116.8">35</text>
<text x="41.3" y="118.2">GPIO 35</text>
<text x="41.3" y="114.7">GPIO 34</text>
<text x="64.8" y="118.2">GPIO 21</text>
<text x="71.7" y="114.7">RX</text>
<text x="77.6" y="116.8">21</text>
<text x="35.7" y="123.8">33</text>
<text x="35.7" y="120.3">32</text>
<text x="41.3" y="125.2">GPIO 33</text>
<text x="41.3" y="121.7">GPIO 32</text>
<text x="64.8" y="125.2">GPIO 19</text>
<text x="69.5" y="121.7">GND</text>
<text x="77.6" y="120.3">20</text>
<text x="77.6" y="123.8">19</text>
<text x="35.7" y="130.9">26</text>
<text x="35.7" y="127.4">25</text>
<text x="41.3" y="128.8">GPIO 25</text>
<text x="64.8" y="128.8">GPIO 18</text>
<text x="77.6" y="127.4">18</text>
<text x="77.6" y="130.9">5</text>
<text x="35.7" y="134.4">27</text>
<text x="35.7" y="137.9">14</text>
<text x="41.3" y="135.8">GPIO 27</text>
<text x="41.3" y="132.3">GPIO 26</text>
<text x="64.8" y="135.8">GPIO 17</text>
<text x="66.3" y="132.3">GPIO 5</text>
<text x="77.6" y="134.4">17</text>
<text x="77.6" y="137.9">16</text>
<text x="35.7" y="141.5">12</text>
<text x="41.3" y="139.3">GPIO 14</text>
<text x="41.3" y="142.9">GPIO 12</text>
<text x="64.8" y="139.3">GPIO 16</text>
<text x="66.3" y="142.9">GPIO 4</text>
<text x="77.6" y="141.5">4</text>
<text x="35.7" y="145">28</text>
<text x="35.7" y="148.5">13</text>
<text x="41.3" y="146.4">GND</text>
<text x="41.3" y="149.9">GPIO 13</text>
<text x="66.3" y="149.9">GPIO 2</text>
<text x="66.3" y="146.4">GPIO 0</text>
<text x="77.6" y="148.5">2</text>
<text x="77.6" y="145">0</text>
<text x="35.7" y="155.6">10</text>
<text x="37.2" y="152">9</text>
<text x="41.3" y="153.5">GPIO 9</text>
<text x="64.8" y="153.5">GPIO 15</text>
<text x="77.6" y="152">15</text>
<text x="77.6" y="155.6">8</text>
<text x="35.7" y="159.1">11</text>
<text x="41.3" y="160.5">GPIO 11</text>
<text x="41.3" y="157">GPIO 10</text>
<text x="71.7" y="160.5">D0</text>
<text x="71.7" y="157">D1</text>
<text x="77.6" y="159.1">7</text>
<text x="35.7" y="162.6">29</text>
<text x="41.3" y="164">5V</text>
<text x="70.3" y="164">CLK</text>
<text x="77.6" y="162.6">6</text>
</g>
</svg>
